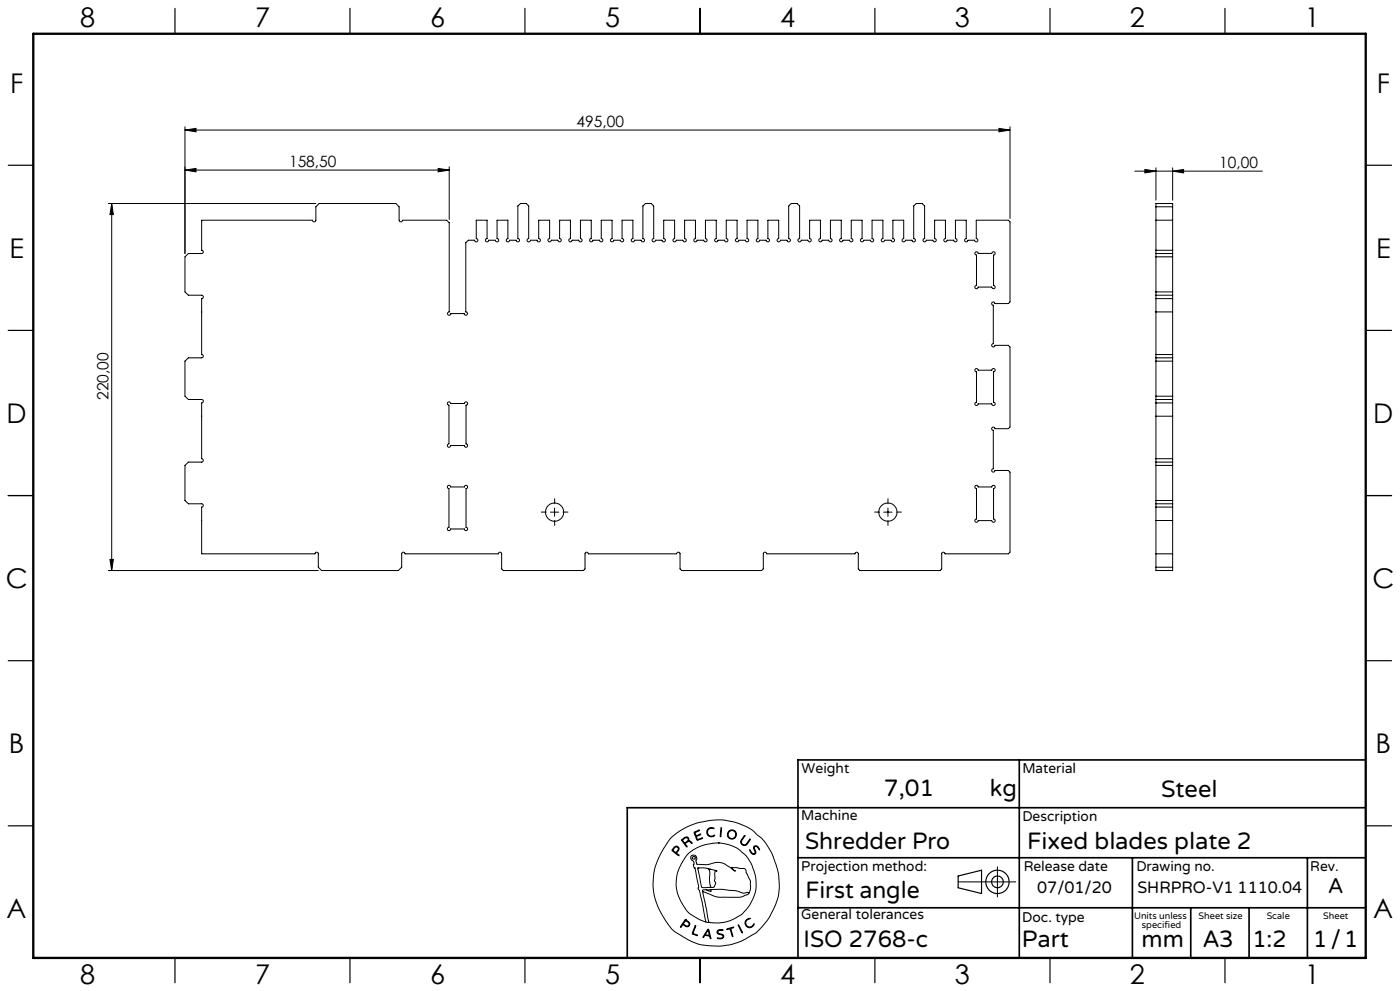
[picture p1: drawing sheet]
<svg xmlns="http://www.w3.org/2000/svg" width="420mm" height="297mm" viewBox="0 0 420 297" stroke-linecap="round" stroke-linejoin="round" font-family="sans-serif">
<g fill="none" stroke="#000" stroke-width=".3">
<path d="M55.5 39l3.3-.5v1zM55.5 38v38M55.5 39h247.5M299.7 38.5l3.3 .5-3.3 .5zM303 38v27.5M55.5 51l3.3-.5v1zM55.5 51h79.3M131.4 50.5l3.4 .5-3.4 .5zM134.8 50v15.8M340.4 51.3h38.3M343.5 50.8l3.3 .5-3.3 .5zM346.8 50.3v9.7"/>
<path d="M351.8 51.3l3.3-.5v1zM351.8 50.3v9.7M32.5 61h62.3M33.5 61v110M33.5 61l.5 3.3h-1zM60.5 66h33.2l.6 .5 .5-.5v-4l.9-1h23l1 1v4a.51 .51 0 0 0 .5 .5 .51 .51 0 0 0 .6-.5h13.2l.8 .7v26.8h-.3a.5 .5 0 0 0 0 .9 .5 .5 0 0 0 .8-.4h3.9l.1 .2a.5 .5 0 0 0 .8 .1 .5 .5 0 0 0-.4-.8v-20.8l.8-.7h1.9v.2a.5 .5 0 0 0 .9 .1 .5 .5 0 0 0-.4-.8v-5.5h3.2v5.5h-.2a.5 .5 0 0 0-.1 .9 .5 .5 0 0 0 .8-.4h2l.1 .2a.5 .5 0 0 0 .8 .1 .5 .5 0 0 0-.4-.8v-5.5h3.3v5.5h-.2a.5 .5 0 0 0-.1 .9 .5 .5 0 0 0 .8-.4h2v.2a.5 .5 0 0 0 .9 .1 .5 .5 0 0 0-.4-.8v-9.8l.7-.7h1.8l.7 .7v9.8h-.2a.51 .51 0 0 0 0 .9 .51 .51 0 0 0 .7-.4h2v.2a.5 .5 0 0 0 .9 .1 .5 .5 0 0 0-.4-.8v-5.5h3.3v5.5h-.2a.5 .5 0 0 0-.1 .9 .5 .5 0 0 0 .8-.4h2v.2a.5 .5 0 0 0 .9 .1 .5 .5 0 0 0-.4-.8v-5.5h3.2v5.5h-.2a.5 .5 0 0 0 0 .9 .5 .5 0 0 0 .7-.4h2l.1 .2a.5 .5 0 0 0 .8 .1 .5 .5 0 0 0-.4-.8v-5.5h3.3v5.5h-.2a.5 .5 0 0 0-.1 .9 .5 .5 0 0 0 .8-.4h2v.2a.5 .5 0 0 0 .9 .1 .5 .5 0 0 0-.4-.8v-5.5h3.2v5.5h-.2a.5 .5 0 0 0-.1 .9 .5 .5 0 0 0 .8-.4h2l.1 .2a.5 .5 0 0 0 .8 .1 .5 .5 0 0 0-.4-.8v-5.5h3.3v5.5h-.2a.5 .5 0 0 0-.1 .9 .5 .5 0 0 0 .8-.4h2v.2a.5 .5 0 0 0 .9 .1 .5 .5 0 0 0-.4-.8v-9.8l.7-.7h1.8l.7 .7v9.8h-.2a.51 .51 0 0 0 0 .9 .51 .51 0 0 0 .7-.4h2v.2a.5 .5 0 0 0 .9 .1 .5 .5 0 0 0-.4-.8v-5.5h3.3v5.5h-.2a.5 .5 0 0 0-.1 .9 .5 .5 0 0 0 .8-.4h2v.2a.5 .5 0 0 0 .9 .1 .5 .5 0 0 0-.4-.8v-5.5h3.2v5.5h-.2a.5 .5 0 0 0 0 .9 .5 .5 0 0 0 .7-.4h2l.1 .2a.5 .5 0 0 0 .8 .1 .5 .5 0 0 0-.4-.8v-5.5h3.3v5.5h-.2a.5 .5 0 0 0-.1 .9 .5 .5 0 0 0 .8-.4h2v.2a.5 .5 0 0 0 .9 .1 .5 .5 0 0 0-.4-.8v-5.5h3.2v5.5h-.2a.5 .5 0 0 0-.1 .9 .5 .5 0 0 0 .8-.4h2l.1 .2a.5 .5 0 0 0 .8 .1 .5 .5 0 0 0-.4-.8v-5.5h3.3v5.5h-.2a.5 .5 0 0 0-.1 .9 .5 .5 0 0 0 .8-.4h2v.2a.5 .5 0 0 0 .9 .1 .5 .5 0 0 0-.4-.8v-5.5h3.2v5.5h-.2a.5 .5 0 0 0 0 .9 .5 .5 0 0 0 .7-.4h2v.2a.5 .5 0 0 0 .9 .1 .5 .5 0 0 0-.4-.8v-9.8l.8-.7h1.7l.8 .7v9.8h-.2a.5 .5 0 0 0-.1 .9 .5 .5 0 0 0 .8-.4h2v.2a.5 .5 0 0 0 .9 .1 .5 .5 0 0 0-.4-.8v-5.5h3.2v5.5h-.2a.5 .5 0 0 0 0 .9 .5 .5 0 0 0 .7-.4h2l.1 .2a.5 .5 0 0 0 .8 .1 .5 .5 0 0 0-.4-.8v-5.5h3.3v5.5h-.2a.5 .5 0 0 0-.1 .9 .5 .5 0 0 0 .8-.4h2v.2a.5 .5 0 0 0 .9 .1 .5 .5 0 0 0-.4-.8v-5.5h3.2v5.5h-.2a.5 .5 0 0 0-.1 .9 .5 .5 0 0 0 .8-.4h2l.1 .2a.5 .5 0 0 0 .8 .1 .5 .5 0 0 0-.4-.8v-5.5h3.3v5.5h-.2a.5 .5 0 0 0-.1 .9 .5 .5 0 0 0 .8-.4h2v.2a.5 .5 0 0 0 .9 .1 .5 .5 0 0 0-.4-.8v-5.5h3.2v5.5h-.2a.51 .51 0 0 0 0 .9 .51 .51 0 0 0 .7-.4h2v.2a.5 .5 0 0 0 .9 .1 .5 .5 0 0 0-.4-.8v-9.8l.8-.7h1.7l.8 .7v9.8h-.2a.5 .5 0 0 0-.1 .9 .5 .5 0 0 0 .8-.4h2v.2a.5 .5 0 0 0 .9 .1 .5 .5 0 0 0-.4-.8v-5.5h3.2v5.5h-.2a.5 .5 0 0 0 0 .9 .5 .5 0 0 0 .7-.4h2l.1 .2a.5 .5 0 0 0 .8 .1 .5 .5 0 0 0-.4-.8v-5.5h3.3v5.5h-.2a.5 .5 0 0 0-.1 .9 .5 .5 0 0 0 .8-.4h2v.2a.5 .5 0 0 0 .9 .1 .5 .5 0 0 0-.4-.8v-5.5h9.6l.5 .5v24l-.5 .5h-4l-.1-.2a.5 .5 0 0 0-.8-.1 .5 .5 0 0 0 .4 .8v11.5h-.2a.5 .5 0 0 0-.1 .9 .5 .5 0 0 0 .8-.4h4l.5 .5v24l-.5 .5h-4a.5 .5 0 0 0-.5-.5 .5 .5 0 0 0-.5 .5 .5 .5 0 0 0 .5 .5v11.5h-.2a.5 .5 0 0 0-.1 .9 .5 .5 0 0 0 .8-.4h4l.5 .5v24l-.5 .5h-19a.49 .49 0 0 0-.5-.5 .49 .49 0 0 0-.5 .5v4.5l-.5 .5h-24l-.5-.5v-4.5l-.5-.5-.5 .5h-26.5a.51 .51 0 0 0-.5-.5 .51 .51 0 0 0-.5 .5v4.5l-.5 .5h-24l-.5-.5v-4.5l-.1-.4-.4-.1-.5 .5h-26.5a.49 .49 0 0 0-.5-.5 .49 .49 0 0 0-.5 .5v4.5l-.5 .5h-24l-.5-.5v-4.5l-.5-.5-.5 .5h-28a.49 .49 0 0 0-.5-.5 .49 .49 0 0 0-.5 .5v4l-1 1h-23l-1-1v-4l-.5-.5-.5 .5h-34v-14l.5-.3v-.4l-.5-.3h-4l-1-1v-10.5l1-1h4a.51 .51 0 0 0 .5-.5 .51 .51 0 0 0-.5-.5v-16.7l.5-.4v-.4l-.5-.3h-4l-1-1v-10.5l1-1h4a.49 .49 0 0 0 .5-.5 .49 .49 0 0 0-.5-.4v-16.8l.4-.1 .1-.6-.5-.3h-4l-1-1v-10.5l1-1h4a.49 .49 0 0 0 .5-.5 .49 .49 0 0 0-.5-.5zM292.6 75.6l.5-.1 .3 .4h4.1a.51 .51 0 0 1 .5-.5 .51 .51 0 0 1 .5 .5 .51 .51 0 0 1-.4 .5v9.1a.51 .51 0 0 1 .4 .6 .51 .51 0 0 1-.5 .5 .51 .51 0 0 1-.5-.6h-4.1a.5 .5 0 0 1-.5 .5 .5 .5 0 0 1-.5-.5 .5 .5 0 0 1 .5-.5v-9.1l-.4-.3zM346.8 75v1M346.8 75v-14h5v14M346.8 76v12.5M346.8 66h5M346.8 76h5"/>
<path d="M346.8 77h5M346.8 75h5M346.8 62h5M351.8 75v1M351.8 76v12.5M346.8 88.5v1M346.8 93.5h5M346.8 89.5v16.8M346.8 88.5h5M346.8 87.5h5M346.8 89.5h5M351.8 88.5v1"/>
<path d="M351.8 89.5v16.8M292.6 110.6l.5-.1 .3 .4h4.1a.51 .51 0 0 1 .5-.5 .51 .51 0 0 1 .5 .5 .51 .51 0 0 1-.4 .5v9.1a.51 .51 0 0 1 .4 .6 .51 .51 0 0 1-.5 .5 .51 .51 0 0 1-.5-.6h-4.1a.5 .5 0 0 1-.5 .5 .5 .5 0 0 1-.5-.5 .5 .5 0 0 1 .5-.5v-9.1l-.4-.3zM346.8 106.3v.9M346.8 119.7v1.1M346.8 107.2v12.5M346.8 119.7h5M346.8 107.2h5M346.8 108.2h5M346.8 118.7h5M346.8 106.3h5M351.8 106.3v.9M351.8 119.7v1.1"/>
<path d="M351.8 107.2v12.5M134.3 120.6l.6-.1 .3 .4h4.1a.5 .5 0 0 1 .5-.5 .5 .5 0 0 1 .5 .5 .5 .5 0 0 1-.5 .5v11.6a.5 .5 0 0 1 .5 .5 .5 .5 0 0 1-.5 .5 .5 .5 0 0 1-.5-.5h-4.1a.5 .5 0 0 1-.5 .5 .5 .5 0 0 1-.5-.5 .5 .5 0 0 1 .5-.5v-11.6l-.5-.3zM346.8 124.7h5M346.8 137.5v1M346.8 120.8v16.7M346.8 138.5v12.5M346.8 138.5h5M346.8 139.5h5M346.8 120.8h5M346.8 137.5h5M351.8 137.5v1M351.8 120.8v16.7"/>
<path d="M351.8 138.5v12.5M134.3 145.6l.6-.1 .3 .4h4.1a.5 .5 0 0 1 .5-.5 .5 .5 0 0 1 .5 .5 .5 .5 0 0 1-.5 .5v11.6a.5 .5 0 0 1 .5 .5 .5 .5 0 0 1-.5 .5 .5 .5 0 0 1-.5-.5h-4.1a.5 .5 0 0 1-.5 .5 .5 .5 0 0 1-.5-.5 .5 .5 0 0 1 .5-.5v-11.6l-.5-.3zM165.1 153.5h2.5M166.4 152.3v2.4M265.1 153.5h2.5M266.4 152.3v2.4M292.6 145.6l.5-.1 .3 .4h4.1a.51 .51 0 0 1 .5-.5 .51 .51 0 0 1 .5 .5 .51 .51 0 0 1-.4 .5v9.1a.51 .51 0 0 1 .4 .6 .51 .51 0 0 1-.5 .4 .51 .51 0 0 1-.5-.5h-4.1a.5 .5 0 0 1-.5 .5 .5 .5 0 0 1-.5-.5 .5 .5 0 0 1 .5-.5v-9.1l-.4-.3zM346.8 151v1M346.8 156h5M346.8 152v19h5v-19M346.8 151h5M346.8 150h5"/>
<path d="M346.8 152h5M351.8 151v1M32.5 171h63M33 167.7h1l-.5 3.3zM346.8 166h5M346.8 170h5M201.3 251.1l2.8-2.2 4.5-2.1 4.8-1 3.2-.1 3.7 .7 3.3 1.2 2 1.1 2.8 2.4 1.5 1.8 1.8 3.2 1.8 5.3 .3 3.5-.2 3-.8 2.8-1.7 3.7-1.8 2.5a16.5 16.5 0 0 1-6.7 5l-3.3 1.2-2.9 .4h-3.4l-2.9-.4-3.7-1.5-3.8-2.3-1.1-.9-1.2-1.6-2.3-3.7-1.2-2.8-.6-2.2-.3-3.1 .3-3.5 .9-3.2 2-4zM202 254.1l.7-.5 .6 .1 .4 .6-.1 .6a.64 .64 0 0 0-.3 1.1l.4 .5-1.7-1.2a.52 .52 0 0 1-.4-.5 .52 .52 0 0 1 .4-.6zM202.4 254l.4-.2 .5 .1 .2 .5-.2 .4a.73 .73 0 0 1-.7 .6 .73 .73 0 0 1-.7-.7zM204.5 251.6l1.1-.7h.6l.4 .3 .1 .8 .6 .2 .3 .5-.8-.5-.6 .2a.61 .61 0 0 0-.6 .5 .61 .61 0 0 0 .5 .7l-.1 .3-1.5-2zM204.8 251.7l.8-.6h.6l.2 .6-.5 .6a.52 .52 0 0 1-.6 .3 .52 .52 0 0 1-.4-.5zM208.2 249.4l1.7-.6-1 .5a.57 .57 0 0 0-.2 .9 .57 .57 0 0 0 .9 0l.6-.2-.8 .5a.46 .46 0 0 0-.5 .4 .46 .46 0 0 0 .3 .5l.1 .2 1.5-.5-1.7 .7z"/>
<path d="M212.3 248.5l.8-.5 1 .2 .1 .2-.9-.2-.7 .3-.3 .5v.7l.1 .4 .6 .4 1.3-.2a.53 .53 0 0 1-.3 .5 .53 .53 0 0 1-.5 0l-.9-.2-.4-.4-.2-1zM215.5 252.6l2.7 .4 3 1.2 2.3 1.9 .9 1.2 1.3 2.2 1.1 3.8-.1 3.5-.8 2.5a11.7 11.7 0 0 1-8.9 7.2l-2.6 .1-1.7-.2M215.5 252.6l-4.1 .6-3.4 1.5-2.1 1.8-2.1 3.5-.5 1.4-.4 2 .1 3 .9 2.9 2 3.4a9.1 9.1 0 0 0 4 2.9l1.9 .8M215.5 252.6h.1M216.3 248.1h.2v.6l-.2 1.9-.2 .2zM223.3 250.5l.1-.1 .1 .2-1.1 1.6 .2 .7 .7 .3a3.3 3.3 0 0 0 1.7-1.7v.2l-1 1.5-.4 .2-.7-.1-.6-.5-.1-.6zM224.9 254.7l.7 .9 .5 .3 .4-.3-.4-1.4 .2-.6h.9l.7 1-.1 .1-.9-1-.5 .1-.1 .4 .5 1.4-.6 .5-.9-.5zM299.2 259.8v9M205.6 275.6l-1.4 2-.1 .2h.2a.69 .69 0 0 1 .6-.6 .69 .69 0 0 1 .8 .4l.9 .1 .3-.9-1.3-1.2M205.6 275.6h.1M205.6 275.9l-.3 .5M205.7 275.9l1 .9-.1 .6-.6 .1a.7 .7 0 0 1-.9-.9l.2-.2"/>
<path d="M205.7 275.9h.1M208.5 277.5l.2-.1v.2l-.5 1.4a.56 .56 0 0 0-.2 .7 .56 .56 0 0 0 .7 .3l.5 .4-1.6-.6zM209.3 260.2l2.3-.1 3.1 .8 .4 .3a.35 .35 0 0 0-.5-.2 .35 .35 0 0 0-.1 .5v1.8l-.2 .7 .4 .8-.4 1-.5 .2h-2.6a.85 .85 0 0 1-.8-.2 .85 .85 0 0 1-.1-.9zM209.4 260.1h.1M210.8 267.2l1.9 9.2M210.8 267.2l3.7 1.5 1.3 .2h6.3l2.1-.8 .4-.3M211.8 276.4h.9M211.9 266.7h-1.1v.5M212.1 260.2a2.12 2.12 0 0 1 .8 2.7v1.9l.3 .9-.3 .2M212.3 278.6l.1-.1a4.3 4.3 0 0 1 .9 2.6v.2h-.2a.74 .74 0 0 0-.8-.8l-.2-.1a.82 .82 0 0 0-1.1 .6l-.1-.3zM212.3 278.9l.4 .9a.4 .4 0 0 1-.1 .6 .4 .4 0 0 1-.6-.2l-.4-.1zM212.4 278.9h.1"/>
<path d="M212.7 276.4h.1M213 260.6h.1M213.3 266.6l3.2-.1 4.2 .4 2.3 .8 1.1-.2a.3 .3 0 0 1 .4-.1 .3 .3 0 0 1 .1 .4M213.3 266.6v.6l-1.4-.5M213.3 266.6l-1.4 .1M215.3 278.9l.6-.3 1 .1v.2h-1.4l-.2 .6 .3 .2 1.4 .5 .1 .5-.2 .4-.6 .3-1.1-.2h1.1l.6-.5-.3-.5-1.4-.5-.1-.4zM218 278.4l2.1-.5-.8 .4 .5 2.4-.8-2.3-.8 .2zM221.5 277.2l1.2 2.2v.2zM221.5 277.1h.1M224 275.6l.7-.4 .3 .1-.8 .4-.4 .6v.6l.5 .7 .9 .2 .9-.9a.41 .41 0 0 1 .1 .5 .41 .41 0 0 1-.4 .2l-1 .5-.9-.5-.4-1.1zM224.6 267.8l.5-1.4v-2.3l-1.7-3.8-3.9-.3 .3 .5 .8 .6h-.1l-3.1-2.2-1.7-.5-3.6 .7-3-.1-.3-.9 .3-.8-.3-.7-.6-.3-.7 .1-.3 .4v.4l1 1.1-.1 1.4 .4 .5 1.1 5.4-.2 .8 .4 .4 .3 1.1 1.7 8.5M287.4 264.3h17.3"/>
<circle cx="166.4" cy="153.5" r="2.75"/>
<circle cx="266.4" cy="153.5" r="2.75"/>
<circle cx="208.1" cy="257.1" r=".44"/>
<circle cx="219.5" cy="250.1" r="1.17"/>
<circle cx="219.6" cy="250.1" r="1.38"/>
</g>
<g fill="none" stroke="#000" stroke-width=".35">
<path d="M52.5 2.5v7.5M105 2.5v7.5M157.5 2.5v7.5M210 2.5v7.5M262.5 2.5v7.5M315 2.5v7.5M367.5 2.5v7.5M2.5 49.5h7.5M410 49.5h7.5M2.5 99h7.5M410 99h7.5M2.5 148.5h7.5"/>
<path d="M410 148.5h7.5M2.5 198h7.5M410 198h7.5M2.5 247.5h7.5M410 247.5h7.5M287.4 262.5l7.1-1.7v7l-7.1-1.7zM52.5 287v7.5M105 287v7.5M157.5 287v7.5M210 287v7.5M262.5 287v7.5M315 287v7.5"/>
<path d="M367.5 287v7.5"/>
<circle cx="299.2" cy="264.3" r="3.5"/>
<circle cx="299.2" cy="264.3" r="1.75"/>
</g>
<path d="M163.9 153.5h-1.5M166.4 156v1.5M166.4 151v-1.5M168.9 153.5h1.5M263.9 153.5h-1.5M266.4 156v1.5M266.4 151v-1.5M268.9 153.5h1.5" fill="none" stroke="#000" stroke-width=".3" stroke-dasharray="15.2 1.3 1.3 1.3"/>
<path d="M305.8 227.7v59.2M409.7 227.7h-170.3v59.2M239.4 257.1h170.3M339.7 257.1v29.9M392.2 257.1v29.8M409.7 242.1h-221.5v45M239.4 272.1h170.3M357.2 272.1v14.8M374.7 272.1v14.8" fill="none" stroke="#000" stroke-width=".5"/>
<path d="M10 10.1h399.7v277h-399.7z" fill="none" stroke="#000" stroke-width=".7"/>
<g fill="#000">
<path d="M55.5 39l3.3-.5v1zM299.7 38.5l3.3 .5-3.3 .5z"/>
<path d="M131.4 50.5l3.4 .5-3.4 .5zM55.5 51l3.3-.5v1z"/>
<path d="M343.5 50.8l3.3 .5-3.3 .5zM351.8 51.3l3.3-.5v1z"/>
<path d="M33.5 61l.5 3.3h-1zM33 167.7h1l-.5 3.3z"/>
</g>
<g font-size="8.1">
<text x="24" y="8">8</text>
<text x="76.5" y="8">7</text>
<text x="129" y="8">6</text>
<text x="181.5" y="8">5</text>
<text x="234" y="8">4</text>
<text x="286.5" y="8">3</text>
<text x="339" y="8">2</text>
<text x="391.5" y="8">1</text>
<text x="3" y="27.7">F</text>
<text x="413" y="27.7">F</text>
<text x="2.8" y="77.2">E</text>
<text x="412.8" y="77.2">E</text>
<text x="2" y="126.7">D</text>
<text x="412" y="126.7">D</text>
<text x="1.7" y="176.2">C</text>
<text x="411.7" y="176.2">C</text>
<text x="2.7" y="225.7">B</text>
<text x="412.7" y="225.7">B</text>
<text x="2" y="275.2">A</text>
<text x="412" y="275.2">A</text>
<text x="24" y="295">8</text>
<text x="76.5" y="295">7</text>
<text x="129" y="295">6</text>
<text x="181.5" y="295">5</text>
<text x="234" y="295">4</text>
<text x="286.5" y="295">3</text>
<text x="339" y="295">2</text>
<text x="391.5" y="295">1</text>
</g>
<g font-size="7.1">
<text x="265.2" y="238.5">7,01</text>
<text x="297" y="238.5">kg</text>
<text x="348.3" y="239">Steel</text>
<text x="241.5" y="254.4">Shredder Pro</text>
<text x="308.1" y="254.4">Fixed blades plate 2</text>
<text x="241.6" y="269.2">First angle</text>
<text x="241.1" y="283.7">ISO 2768-c</text>
<text x="306.6" y="283.9">Part</text>
<text x="342.5" y="283.9">mm</text>
<text x="360.9" y="283.8">A3</text>
<text x="375.7" y="283.9">1:2</text>
<text x="393.9" y="283.9">1/1</text>
</g>
<text font-size="6.3" x="398.5" y="267.7">A</text>
<g font-size="4.9">
<text x="311.2" y="267.6">07/01/20</text>
<text x="341.2" y="267.6">SHRPRO-V1 1110.04</text>
</g>
<g font-size="4.7">
<text x="173" y="38">495,00</text>
<text x="86.7" y="50">158,50</text>
<text x="365.8" y="50.3">10,00</text>
<text x="32.5" y="119.8" transform="rotate(-90 32.5 119.8)">220,00</text>
</g>
<g font-size="4.2">
<text x="240.5" y="231.7">Weight</text>
<text x="306.7" y="231.7">Material</text>
<text x="240.4" y="245.9">Machine</text>
<text x="306.7" y="246.1">Description</text>
<text x="240.4" y="261.1">Projection method:</text>
<text x="307.1" y="261">Release date</text>
<text x="340.9" y="261">Drawing no.</text>
<text x="393.1" y="261">Rev.</text>
<text x="240.4" y="275.6">General tolerances</text>
<text x="306.7" y="276.2">Doc. type</text>
</g>
<g font-size="2.8">
<text x="340.2" y="275.3">Units unless</text>
<text x="359.6" y="275.3">Sheet size</text>
<text x="380" y="275.3">Scale</text>
<text x="396.9" y="275.3">Sheet</text>
<text x="342.6" y="278.2">specified</text>
</g>
</svg>
